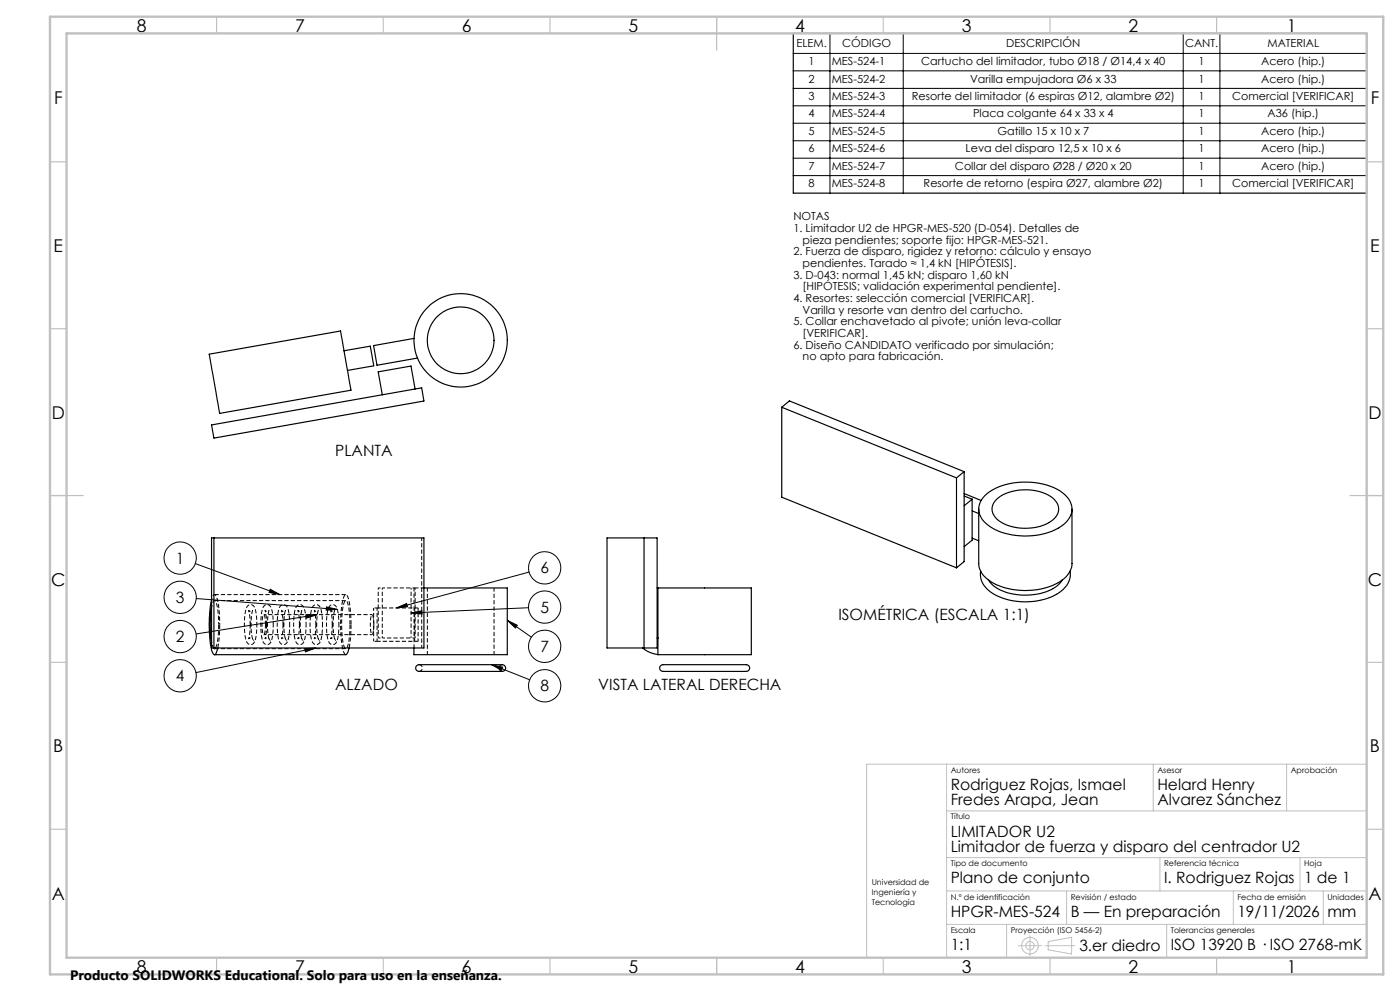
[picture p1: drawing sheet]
<svg xmlns="http://www.w3.org/2000/svg" width="420mm" height="297mm" viewBox="0 0 420 297" stroke-linecap="round" stroke-linejoin="round" font-family="sans-serif">
<path d="M124.5 176.2h2.7M126.5 194.2v-33" fill="none" stroke="#000" stroke-width=".3" stroke-dasharray="1.3 .6" stroke-dashoffset=".3" stroke-linecap="butt"/>
<path d="M124.2 176.2v18M128.2 176.2v20M125.4 192.2h-12.3M125.4 182.2h-12.3M148.2 196.2v-20" fill="none" stroke="#000" stroke-width=".3" stroke-dasharray="1.3 .6" stroke-dashoffset=".2" stroke-linecap="butt"/>
<path d="M77.1 187.2l-.2-3.1a2.76 2.76 0 0 0-1.5-2.9 1.69 1.69 0 0 0-1.7 1.8 20 20 0 0 0 .4 9.6 1.33 1.33 0 0 0 1.5 .5 1.33 1.33 0 0 0 1-1.2l.5-4.7M82 187.2l-.2-3.1a2.76 2.76 0 0 0-1.4-2.9 1.69 1.69 0 0 0-1.8 1.8 20 20 0 0 0 .4 9.6 1.33 1.33 0 0 0 1.5 .5 1.33 1.33 0 0 0 1-1.2l.5-4.7M86.9 187.2l-.2-3.1a2.76 2.76 0 0 0-1.4-2.9 1.69 1.69 0 0 0-1.8 1.8 20 20 0 0 0 .5 9.6 1.33 1.33 0 0 0 1.5 .5 1.33 1.33 0 0 0 .9-1.2l.5-4.7M91.8 187.2l-.2-3.1a2.76 2.76 0 0 0-1.4-2.9 1.69 1.69 0 0 0-1.8 1.8 20 20 0 0 0 .5 9.6 1.33 1.33 0 0 0 1.5 .5 1.33 1.33 0 0 0 .9-1.2l.5-4.7M96.7 187.2l-.1-3.1a2.76 2.76 0 0 0-1.5-2.9 1.69 1.69 0 0 0-1.7 1.8 20 20 0 0 0 .4 9.6 1.33 1.33 0 0 0 1.5 .5 1.33 1.33 0 0 0 1-1.2l.4-4.7M101.7 187.2l-.2-3.1a2.76 2.76 0 0 0-1.4-2.9 1.69 1.69 0 0 0-1.8 1.8 20 20 0 0 0 .4 9.6 1.33 1.33 0 0 0 1.5 .5 1.33 1.33 0 0 0 1-1.2l.5-4.7M112.1 192.2v-10M113.1 192.2v-10M124.4 192.2v-10M125.4 192.2v-10" fill="none" stroke="#000" stroke-width=".3" stroke-dasharray="1.3 .6" stroke-dashoffset=".4" stroke-linecap="butt"/>
<path d="M124.5 176.2h-9.8M65.6 187.2l-.3-4.7a2.92 2.92 0 0 0-1-2.5l-.5 .7-.3 1.3M113.1 192.2h-1M113.1 182.2h-1M124.5 191.2h-9.8" fill="none" stroke="#000" stroke-width=".3" stroke-dasharray="1.3 .6" stroke-dashoffset=".5" stroke-linecap="butt"/>
<path d="M113.5 176.2h1.2M79.1 190.2h32.5M111.6 184.2h-32.5M113.5 191.2h1.2" fill="none" stroke="#000" stroke-width=".3" stroke-dasharray="1.3 .6" stroke-dashoffset=".6" stroke-linecap="butt"/>
<path d="M65.9 187.2a17.8 17.8 0 0 0-1.4-8.9 1.23 1.23 0 0 0-1 1.4M113.5 191.2v-15M114.7 191.2v-15M123.3 191.2v-15M124.5 191.2v-15" fill="none" stroke="#000" stroke-width=".3" stroke-dasharray="1.3 .6" stroke-dashoffset=".8" stroke-linecap="butt"/>
<path d="M75.1 187.2l-.2 2.8-.3 1.5a.8 .8 0 0 1 1.2 0 19.2 19.2 0 0 1 0-8.6 .8 .8 0 0 1-1.2 0l.3 1.5 .2 2.8M79.6 187.2v-1.4a1.38 1.38 0 0 0-.6-1.6 9.5 9.5 0 0 0 .1 6l.4-.9 .1-2.1M80 187.2l-.2 2.8-.3 1.5a.8 .8 0 0 1 1.2 0 19.2 19.2 0 0 1 0-8.6 .8 .8 0 0 1-1.2 0l.3 1.5 .2 2.8M84.9 187.2l-.2 2.8-.3 1.5a.8 .8 0 0 1 1.2 0 19.2 19.2 0 0 1 0-8.6 .8 .8 0 0 1-1.2 0l.3 1.5 .2 2.8M89.8 187.2l-.1 2.8-.4 1.5a.8 .8 0 0 1 1.3 0 19.2 19.2 0 0 1 0-8.6 .8 .8 0 0 1-1.3 0l.4 1.5 .1 2.8M94.7 187.2l-.1 2.8-.3 1.5a.8 .8 0 0 1 1.2 0 19.2 19.2 0 0 1 0-8.6 .8 .8 0 0 1-1.2 0l.3 1.5 .1 2.8M99.7 187.2l-.2 2.8-.3 1.5a.8 .8 0 0 1 1.2 0 19.2 19.2 0 0 1 0-8.6 .8 .8 0 0 1-1.2 0l.3 1.5 .2 2.8M112.1 187.2v-1.4a1.38 1.38 0 0 0-.6-1.6 9.5 9.5 0 0 0 .1 6l.4-.9 .1-2.1" fill="none" stroke="#000" stroke-width=".3" stroke-dasharray="1.3 .6" stroke-dashoffset=".1" stroke-linecap="butt"/>
<path d="M64.6 194.2l.7-2.3 .3-4.7M105.3 187.2a17.8 17.8 0 0 0-1.4-8.9l-.1-.1a2.36 2.36 0 0 0-1.1 2.1 37.4 37.4 0 0 0 .5 15.4l.5 .5" fill="none" stroke="#000" stroke-width=".3" stroke-dasharray="1.3 .6" stroke-dashoffset="-.1" stroke-linecap="butt"/>
<path d="M103.7 178.2h-39.3M64.4 194.4h39.3M65.3 194.2l.5-3 .1-4M103.7 180h-39.3M104.7 194.2l.4-3 .2-4M105 187.2l-.3-4.7a2.92 2.92 0 0 0-1-2.5 8.2 8.2 0 0 0-1.1 5 20.7 20.7 0 0 0 1 9.3l.1 .1a2 2 0 0 0 .9-2l.4-5.2M125.7 199.2a1 1 0 0 1 1 1 1 1 0 0 1-1 1M150.7 201.2a1 1 0 0 1-1-1 1 1 0 0 1 1-1" fill="none" stroke="#000" stroke-width=".3" stroke-dasharray="1.3 .6" stroke-linecap="butt"/>
<path d="M63.5 192.4l.6 1.8" fill="none" stroke="#000" stroke-width=".3" stroke-dasharray="1.3 .6" stroke-dashoffset="1" stroke-linecap="butt"/>
<g fill="none" stroke="#000" stroke-width=".35">
<path d="M238 10h172v47.9h-172zM62.8 106.1l39.4-6.9 3.1 17.7-39.4 7zM103.2 105.1l7.9-1.2 1 5.7-7.9 1.4M124.2 101.4l-12.1 2.2 1 5.9 12.1-2.2M124.5 116.6l-1.2-6.9-9.8 1.7 1.2 6.9M63.5 127.3l63-11.1 .7 4-63 11.1zM234.5 122.1l52.4 21.1M234.5 122.1l2.3-1.9 52.4 21.2M234.5 122.1v26.9l52.4 21.2M286.9 143.2v27M289.2 147.9l5.2 2.1M289.2 148.7l2.4 .9"/>
<path d="M289.2 141.4l-2.3 1.8M289.2 141.4v26.9l-2.3 1.9M291.6 153.1l2 .8M291.6 149.6v12.3l-2.4 1.9M291.6 149.6l-2.4 2M293.6 152.6v16.3a7.1 7.1 0 0 0 4.6 6 21.7 21.7 0 0 0 20.1-.8 6.4 6.4 0 0 0 3.3-5.2v-16.3M295.4 148.6a19.2 19.2 0 0 1 16.2-3.8 13.1 13.1 0 0 1 9.4 5.4 5.6 5.6 0 0 1-2.7 7.5 21 21 0 0 1-21.8-.3 5.5 5.5 0 0 1-1.1-8.8zM298.9 149.7a14.7 14.7 0 0 1 15.6-1.3 4.3 4.3 0 0 1 2.5 6.2 11.8 11.8 0 0 1-10 3.7 11 11 0 0 1-8.8-3.9 3.6 3.6 0 0 1 .7-4.7zM63.5 179.7a36.6 36.6 0 0 0 .3 16 .55 .55 0 0 0 .6 .5 .55 .55 0 0 0 .5-.7l.4-1.3M63.5 161.2h63.7v33h-63.7zM64.2 161.2v33M127.2 176.2h25v20h-28v-2"/>
<path d="M182.1 161.2h15v33h-15zM193.2 161.2v33M197.1 176.2h.3M197.4 176.2h28v20h-28M197.4 176.2v20M291.6 161.3l2 .8M294.2 171.2a6.5 6.5 0 0 0 3.9 6.8 20.1 20.1 0 0 0 20.1-.7 6.2 6.2 0 0 0 2.8-6.1M296.5 173.8a10.8 10.8 0 0 0 8.2 4.3 15.6 15.6 0 0 0 13.5-3.5l.5-.8M63.5 182.1a34.6 34.6 0 0 0 0 10.3M64 194.2l.3 .2 .3-.2M104.7 194.2a2.59 2.59 0 0 1-1 2h-39.4M125 199.6l.7-.4h24.4a1.11 1.11 0 0 1 1.6 1 1.11 1.11 0 0 1-1.6 1h-23.8a1.11 1.11 0 0 1-1.3-.3 1.11 1.11 0 0 1 0-1.3z"/>
<path d="M192.8 194.2l1.5 1 3.1 1M197.1 191.2h.3M198.1 199.6l.8-.4h24.4a1.11 1.11 0 0 1 1.6 1 1.11 1.11 0 0 1-1.6 1h-23.8a1.13 1.13 0 0 1-1.3-.3 1.13 1.13 0 0 1-.1-1.3z"/>
<circle cx="138.2" cy="102" r="14"/>
<circle cx="138.2" cy="102" r="10"/>
</g>
<g fill="none" stroke="#000" stroke-width=".3">
<path d="M238 16h172M249 10v47.9M271 10v47.9M355 10v47.9M366 10v47.9M238 21.2h172M238 26.5h172M238 31.7h172M238 36.9h172M238 42.2h172M238 47.4h172M238 52.6h172"/>
<path d="M58.6 168.9l25.4 9.3M58.9 179.4l42.3 3.2M81.1 176.6l2.9 1.6-3.3-.7zM158.7 171.4l-39.8 10.8M91.4 194.4l3.4-.2-3.2 1.2zM91.8 184.3l3.3-.1-3.2 1zM94.8 194.2l-36 7.4M95.1 184.2l-36.3 5.8M97.9 181.9l3.3 .7-3.3 .3zM118.9 182.2l3.1-1.3 .2 1zM123.3 183.7l3.3-.6v.9zM147.5 199.2l3.3 .8-.4 .9z"/>
<path d="M147.5 199.2l11.4 4.5M152.2 185.9l3 1.5-.6 .8zM152.2 185.9l7.2 5.1M158.6 182.1l-35.3 1.6"/>
<circle cx="54" cy="167.3" r="4.8"/>
<circle cx="54" cy="179" r="4.8"/>
<circle cx="163.4" cy="170.2" r="4.8"/>
<circle cx="54.1" cy="190.8" r="4.8"/>
<circle cx="163.4" cy="181.9" r="4.8"/>
<circle cx="163.4" cy="193.7" r="4.8"/>
<circle cx="54" cy="202.5" r="4.8"/>
<circle cx="163.4" cy="205.5" r="4.8"/>
</g>
<g fill="none" stroke="#c0c0c0" stroke-width=".3">
<path d="M284 229v58M346 229v14M386 229v14M410 229h-150v58M284 243h126M284 257h126M348 257v10M390 257v10M284 267h126M284 277h126M302 277v10M320 267v10"/>
<path d="M350 277v10M370 267v10M397 267v10M305.5 283.4h7M309 280.4v6M313.5 283.4h9M314.5 282.2l7-1.3v5l-7-1.2z"/>
<circle cx="309" cy="283.4" r="2.49"/>
<circle cx="309" cy="283.4" r="1.25"/>
</g>
<g fill="none" stroke="#c0c0c0" stroke-width=".35">
<path d="M65 5v5M115 5v5M165 5v5M215 5v10M265 5v5M315 5v5M365 5v5M15 48.5h5M410 48.5h5M15 98.5h5M410 98.5h5M15 148.5h10"/>
<path d="M405 148.5h10M15 198.5h5M410 198.5h5M15 248.5h5M410 248.5h5M65 287v5M115 287v5M165 287v5M215 287v5M265 287v5M315 287v5M365 287v5"/>
</g>
<path d="M15 5h400v287h-400zM20 10h390v277h-390z" fill="none" stroke="#c0c0c0" stroke-width=".7"/>
<path d="M81.1 176.6l2.9 1.6-3.3-.7zM91.8 184.3l3.3-.1-3.2 1zM97.9 181.9l3.3 .7-3.3 .3zM91.4 194.4l3.4-.2-3.2 1.2zM123.3 183.7l3.3-.6v.9zM118.9 182.2l3.1-1.3 .2 1zM152.2 185.9l3 1.5-.6 .8zM147.5 199.2l3.3 .8-.4 .9z" fill="#000"/>
<g font-size="5.3">
<text x="41" y="9.5">8</text>
<text x="88.5" y="9.5">7</text>
<text x="138.5" y="9.5">6</text>
<text x="188.5" y="9.5">5</text>
<text x="238.5" y="9.5">4</text>
<text x="288.5" y="9.5">3</text>
<text x="338.5" y="9.5">2</text>
<text x="386" y="9.5">1</text>
<text x="16.2" y="31.3">F</text>
<text x="411.2" y="31.3">F</text>
<text x="16.1" y="75.5">E</text>
<text x="411.1" y="75.5">E</text>
<text x="15.5" y="125.5">D</text>
<text x="410.5" y="125.5">D</text>
<text x="15.4" y="175.5">C</text>
<text x="410.4" y="175.5">C</text>
<text x="16" y="225.5">B</text>
<text x="411" y="225.5">B</text>
<text x="15.5" y="269.8">A</text>
<text x="410.5" y="269.8">A</text>
<text x="41" y="291.5">8</text>
<text x="88.5" y="291.5">7</text>
<text x="138.5" y="291.5">6</text>
<text x="188.5" y="291.5">5</text>
<text x="238.5" y="291.5">4</text>
<text x="288.5" y="291.5">3</text>
<text x="338.5" y="291.5">2</text>
<text x="386" y="291.5">1</text>
</g>
<g font-size="4.7">
<text x="100.5" y="136.8">PLANTA</text>
<text x="52.8" y="168.9">1</text>
<text x="162.1" y="171.9">6</text>
<text x="52.8" y="180.7">3</text>
<text x="162.1" y="183.6">5</text>
<text x="251.5" y="185.9">ISOMÉTRICA (ESCALA 1:1)</text>
<text x="52.8" y="192.5">2</text>
<text x="162.1" y="195.4">7</text>
<text x="52.8" y="204.2">4</text>
<text x="100.5" y="206.8">ALZADO</text>
<text x="162.1" y="207.2">8</text>
<text x="179.5" y="206.7">VISTA LATERAL DERECHA</text>
<text x="285.2" y="236.7">Rodriguez Rojas, Ismael</text>
<text x="347.2" y="236.7">Helard Henry</text>
<text x="285.2" y="241.3">Fredes Arapa, Jean</text>
<text x="347.2" y="241.3">Alvarez Sánchez</text>
<text x="285.2" y="250.7">LIMITADOR U2</text>
<text x="285.2" y="255.3">Limitador de fuerza y disparo del centrador U2</text>
<text x="285.2" y="264.7">Plano de conjunto</text>
<text x="349.2" y="264.7">I. Rodriguez Rojas</text>
<text x="391.2" y="264.7">1 de 1</text>
<text x="285.2" y="274.7">HPGR-MES-524</text>
<text x="321.2" y="274.7">B — En preparación</text>
<text x="371.2" y="274.7">19/11/2026</text>
<text x="398.2" y="274.9">mm</text>
<text x="285.2" y="284.7">1:1</text>
<text x="323.8" y="284.9">3.er diedro</text>
<text x="351.2" y="284.7">ISO 13920 B · ISO 2768-mK</text>
</g>
<text font-size="4.1" x="21" y="293.7">Producto SOLIDWORKS Educational. Solo para uso en la enseñanza.</text>
<g font-size="3.3">
<text x="238.9" y="14.2">ELEM.</text>
<text x="252.7" y="14.2">CÓDIGO</text>
<text x="301.9" y="14.2">DESCRIPCIÓN</text>
<text x="355.5" y="14.2">CANT.</text>
<text x="380.2" y="14.2">MATERIAL</text>
<text x="242.6" y="19.5">1</text>
<text x="249.5" y="19.5">MES-524-1</text>
<text x="276.4" y="19.5">Cartucho del limitador, tubo Ø18 / Ø14,4 x 40</text>
<text x="359.6" y="19.5">1</text>
<text x="378.4" y="19.5">Acero (hip.)</text>
<text x="242.6" y="24.7">2</text>
<text x="242.6" y="30">3</text>
<text x="249.5" y="24.7">MES-524-2</text>
<text x="249.5" y="30">MES-524-3</text>
<text x="273.6" y="30">Resorte del limitador (6 espiras Ø12, alambre Ø2)</text>
<text x="291" y="24.7">Varilla empujadora Ø6 x 33</text>
<text x="359.6" y="24.7">1</text>
<text x="359.6" y="30">1</text>
<text x="369.7" y="30">Comercial [VERIFICAR]</text>
<text x="378.4" y="24.7">Acero (hip.)</text>
<text x="242.6" y="35.2">4</text>
<text x="249.5" y="35.2">MES-524-4</text>
<text x="291.9" y="35.2">Placa colgante 64 x 33 x 4</text>
<text x="359.6" y="35.2">1</text>
<text x="380.3" y="35.2">A36 (hip.)</text>
<text x="242.6" y="40.4">5</text>
<text x="249.5" y="40.4">MES-524-5</text>
<text x="299.2" y="40.4">Gatillo 15 x 10 x 7</text>
<text x="359.6" y="40.4">1</text>
<text x="378.4" y="40.4">Acero (hip.)</text>
<text x="242.6" y="45.7">6</text>
<text x="249.5" y="45.7">MES-524-6</text>
<text x="289.7" y="45.7">Leva del disparo 12,5 x 10 x 6</text>
<text x="359.6" y="45.7">1</text>
<text x="378.4" y="45.7">Acero (hip.)</text>
<text x="242.6" y="50.9">7</text>
<text x="249.5" y="50.9">MES-524-7</text>
<text x="286.5" y="50.9">Collar del disparo Ø28 / Ø20 x 20</text>
<text x="359.6" y="50.9">1</text>
<text x="378.4" y="50.9">Acero (hip.)</text>
<text x="242.6" y="56.1">8</text>
<text x="249.5" y="56.1">MES-524-8</text>
<text x="277.1" y="56.1">Resorte de retorno (espira Ø27, alambre Ø2)</text>
<text x="359.6" y="56.1">1</text>
<text x="369.7" y="56.1">Comercial [VERIFICAR]</text>
<text x="238" y="66">NOTAS</text>
<text x="238" y="69.5">1. Limitador U2 de HPGR-MES-520 (D-054). Detalles de</text>
<text x="238" y="76.5">2. Fuerza de disparo, rigidez y retorno: cálculo y ensayo</text>
<text x="240.8" y="73">pieza pendientes; soporte fijo: HPGR-MES-521.</text>
<text x="238" y="83.5">3. D-043: normal 1,45 kN; disparo 1,60 kN</text>
<text x="240.8" y="80">pendientes. Tarado ≈ 1,4 kN [HIPÓTESIS].</text>
<text x="240.8" y="87">[HIPÓTESIS; validación experimental pendiente].</text>
<text x="238" y="90.5">4. Resortes: selección comercial [VERIFICAR].</text>
<text x="240.8" y="94">Varilla y resorte van dentro del cartucho.</text>
<text x="238" y="97.5">5. Collar enchavetado al pivote; unión leva-collar</text>
<text x="240.8" y="101">[VERIFICAR].</text>
<text x="238" y="104.5">6. Diseño CANDIDATO verificado por simulación;</text>
<text x="240.8" y="108">no apto para fabricación.</text>
</g>
<g font-size="2.4">
<text x="285.2" y="231.6">Autores</text>
<text x="347.2" y="231.6">Asesor</text>
<text x="387.2" y="231.6">Aprobación</text>
<text x="285.2" y="245.6">Título</text>
<text x="285.2" y="259.6">Tipo de documento</text>
<text x="349.2" y="259.6">Referencia técnica</text>
<text x="391.2" y="259.6">Hoja</text>
<text x="261.5" y="265.3">Universidad de</text>
<text x="261.5" y="268.3">Ingeniería y</text>
<text x="285.2" y="269.6">N.º de identificación</text>
<text x="321.2" y="269.6">Revisión / estado</text>
<text x="371.2" y="269.6">Fecha de emisión</text>
<text x="398.2" y="269.6">Unidades</text>
<text x="261.5" y="271.3">Tecnología</text>
<text x="285.2" y="279.6">Escala</text>
<text x="303.2" y="279.6">Proyección (ISO 5456-2)</text>
<text x="351.2" y="279.6">Tolerancias generales</text>
</g>
</svg>
